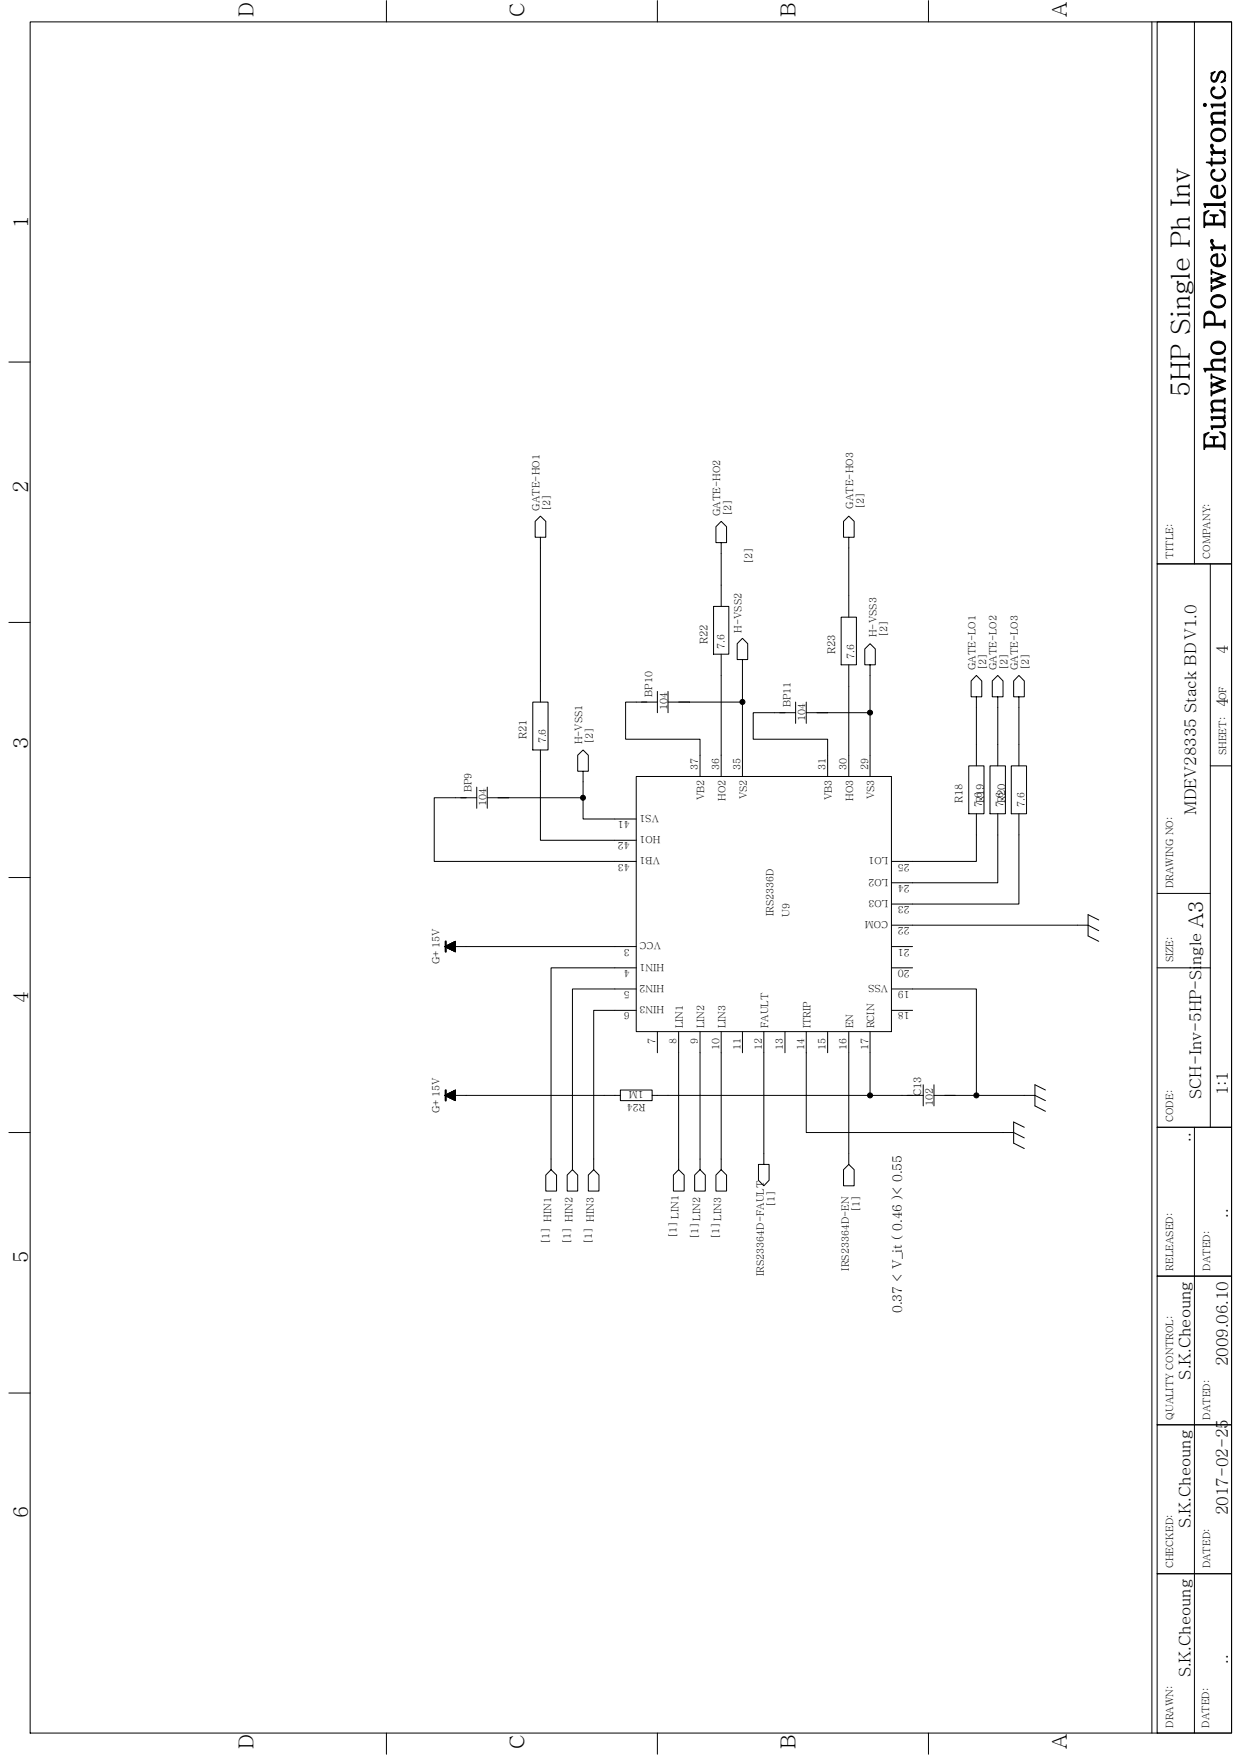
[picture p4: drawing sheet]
<svg xmlns="http://www.w3.org/2000/svg" width="210mm" height="297mm" viewBox="0 0 210 297" stroke-linecap="round" stroke-linejoin="round" font-family="sans-serif">
<g fill="none" stroke="#000" stroke-width=".17">
<path d="M5.1 3.7h203.3v289.6h-203.3zM65.4 .1v3.6M111.2 .1v3.6M157.1 .1v3.6M194.9 3.7v289.6M195.8 3.7h12.6v91.7h-12.6zM202.1 3.7v91.7M1.5 61.3h3.6M91.4 90.9h1v-2.7l-1-.8-.8 .8v2.7h.8v27.9M122 91.8h.9v-2.6l-.9-1-.9 1v2.6h.9v10.8M143.6 90.9h.9v-2.7l-.9-.8-.9 .8v2.7h.9v13.6M195.8 95.4h12.6v95.4h-12.6z"/>
<path d="M204.8 95.4v95.4M1.5 105.3h3.6M90.1 118.8h2.6v8.1h-2.6zM111.2 118.8h-5.3v6.3h12.5v6.3M111.2 117v3.6M113 118.8h12.6M113 117v3.6M120.7 102.6h2.6v8.1h-2.6zM122 110.7v20.7M125.6 111.6h.9v-2.7l-.9-.9-.9 .9v2.7h.9v19.8M134.6 118.8v3.6M136.4 118.8v3.6"/>
<path d="M142.3 104.5h2.6v8h-2.6zM143.6 112.5v18.9M147.2 112.5h.9v-2.7l-.9-.9-.9 .9v2.7h.9v18.9M165.2 117.9h.9v-2.6l-.9-1-.9 1v2.6h.9v11.7M168.8 117.9h.9v-2.6l-.9-1-.9 1v2.6h.9v11.7M172.4 117.9h.9v-2.6l-.9-1-.9 1v2.6h.9v11.7M80.7 135h-7.2v10.8h34.2M80.7 133.2v3.6M82.4 135h16.3M82.4 133.2v3.6M91.4 126.9v15.3h16.3M98.7 130.5h.8v-2.7l-.8-.9-1 .9v2.7h1v4.5"/>
<path d="M98.7 135v3.6h9M107.7 131.4h43.1v43.2h-43.1zM134.6 120.6h-7.2v4.5h12.6v6.3M136.4 120.6h10.8M163.9 129.6h2.6v8.1h-2.6zM165.2 137.7v8.1h-14.4M167.5 129.6h2.6v8.1h-2.6zM168.8 137.7v11.7h-18M171.1 129.6h2.6v8.1h-2.6zM172.4 137.7v15.3h-21.6M204.8 129.6h3.6M1.5 148.5h3.6"/>
<path d="M75.8 160v.5M75.9 159.9v.6M76.1 159.8v.8h1M76.2 159.7v1M76.3 159.7v1M76.5 159.6v1.2M76.6 159.5v1.4M76.8 159.4v1.6M76.9 159.4v1.6M77.1 159.3v1.8h-.1M77.1 159.3l-.1 1.8M77.1 159.4h-.3v1.6h.3"/>
<path d="M77.1 159.5h-.4v1.4M77.1 159.6h-.5v1.3M77.1 159.6h-.7v1.2h.7M77.1 159.7h-.8v1M77.1 159.8h-1v.8M77.1 159.9h-1.1v.7M77.1 159.9h-1.3v.6M77.1 160h-1.4v.4M150.8 156.6h33.3l1.8 .9M185.9 155.7l-1.8-.9v3.6l1.8 .9M195.8 151.2h9M75.3 160.2l1.8-.9v1.8l-1.8-.9h32.4"/>
<path d="M75.3 160.2h.1M75.3 160.2h1.8M75.3 160.3h1.8M75.5 160.1v.2M75.5 160.4h1.6M75.6 160v.4M75.6 160.4h1.5M75.8 160.5h1.3M75.9 160.6h1.2M76.2 160.7h.9M76.5 160.9h.6M76.7 160.9h.4"/>
<path d="M77.1 160.1h-1.6v.3M77.1 160.1h-1.7v.2M107.7 171h-7.2v27l.8 .9v2.7h-1.8v-2.7l1-.9M107.7 167.4h-10.8v30.6l.8 .9v2.7h-1.7v-2.7l.9-.9M107.7 163.8h-14.5v34.2l1 .9v2.7h-1.8v-2.7l.8-.9M111.2 174.6v3.6M114.8 174.6v23.4l1 .9v2.7h-1.9v-2.7l.9-.9M118.4 174.6v23.4l.9 .9v2.7h-1.8v-2.7l.9-.9M122 174.6v23.4l.9 .9v2.7h-1.8v-2.7l.9-.9M125.6 174.6v3.6M129.2 174.6v22.5h-.9v2.7l.9 .9 .9-.9v-2.7h-.9M132.8 174.6v3.6"/>
<path d="M136.4 174.6v17.1h33.3M140 174.6v3.6M143.6 174.6v22.5l.9 .9v2.7h-1.8v-2.7l.9-.9M147.2 174.6v10.8M150.8 167.4h14.4v18M150.8 163.8h3.6M150.8 160.2h3.6M150.8 171h3.6M195.8 163.8h9M1.5 191.7h3.6M75.3 185.4l1.8-.9v1.8l-1.8-.9h29.7M75.3 185.4h.1"/>
<path d="M75.3 185.4h1.8M75.3 185.5h1.8M75.5 185.3v.2M75.5 185.5h1.6M75.6 185.2v.4M75.6 185.6h1.5M75.8 185.1v.5M75.8 185.7h1.3M75.9 185.1v.6M75.9 185.8h1.2M76.1 185v.8M76.1 185.8h1"/>
<path d="M76.2 184.9v1M76.2 185.9h.9M76.3 184.8v1.1M76.5 184.8v1.2M76.5 186h.6M76.6 184.7v1.4M76.7 186.1h.4M76.8 184.6v1.5M76.9 184.6v1.6M77 186.3h.1M77.1 184.5v1.8M77.1 184.5l-.1 1.8"/>
<path d="M77.1 184.6h-.3v1.6h.3M77.1 184.7h-.4v1.4M77.1 184.7h-.5v1.3M77.1 184.8h-.7v1.2h.7M77.1 184.9h-.8v1M77.1 185h-1v.8M77.1 185h-1.1v.8M77.1 185.1h-1.3v.6M77.1 185.2h-1.4v.4M77.1 185.3h-1.6v.2M77.1 185.3h-1.7v.2M110.3 185.4v-.9h-5.3v1.8h5.3v-.9h45.9"/>
<path d="M156.2 183.6v3.6M158 185.4h17.1l1.8 .9M158 183.6v3.6M169.7 191.7h1.8l1.8 .9M173.3 190.8l-1.8-.9v3.6l1.8 .9M176.9 184.5l-1.8-.9v3.6l1.8 .9M195.8 190.8h12.6v25.2h-12.6zM202.1 190.8v102.5M195.8 216h12.6v25.2h-12.6zM1.5 235.8h3.6M195.8 241.2h12.6v25.2h-12.6zM195.8 266.4h12.6v26.9h-12.6z"/>
<path d="M65.4 293.3v3.6M111.2 293.3v3.6M157.1 293.3v3.6"/>
</g>
<path d="M75.4 159.3v1.8M75.4 184.5v1.8" fill="none" stroke="#000" stroke-width=".36"/>
<g fill="#000" stroke="#000" stroke-width=".17">
<circle cx="125.6" cy="118.8" r=".43"/>
<circle cx="98.6" cy="135" r=".42"/>
<circle cx="147.2" cy="120.6" r=".42"/>
<circle cx="147.2" cy="185.4" r=".43"/>
<circle cx="165.2" cy="185.4" r=".43"/>
</g>
<text font-size="5" x="207.3" y="76.3" transform="rotate(-90 207.3 76.3)">Eunwho Power Electronics</text>
<text font-size="4.5" x="201.3" y="67.2" transform="rotate(-90 201.3 67.2)">5HP Single Ph Inv</text>
<g font-size="3.5">
<text x="42.9" y="2.8" transform="rotate(-90 42.9 2.8)">D</text>
<text x="88.8" y="2.8" transform="rotate(-90 88.8 2.8)">C</text>
<text x="134.6" y="2.8" transform="rotate(-90 134.6 2.8)">B</text>
<text x="180.5" y="2.8" transform="rotate(-90 180.5 2.8)">A</text>
<text x="4.8" y="38.6" transform="rotate(-90 4.8 38.6)">1</text>
<text x="4.8" y="83.4" transform="rotate(-90 4.8 83.4)">2</text>
<text x="4.8" y="126.7" transform="rotate(-90 4.8 126.7)">3</text>
<text x="203.6" y="157.1" transform="rotate(-90 203.6 157.1)">A3</text>
<text x="4.8" y="169.7" transform="rotate(-90 4.8 169.7)">4</text>
<text x="4.8" y="213.8" transform="rotate(-90 4.8 213.8)">5</text>
<text x="4.8" y="257" transform="rotate(-90 4.8 257)">6</text>
<text x="42.9" y="296" transform="rotate(-90 42.9 296)">D</text>
<text x="88.8" y="296" transform="rotate(-90 88.8 296)">C</text>
<text x="134.6" y="296" transform="rotate(-90 134.6 296)">B</text>
<text x="180.5" y="296" transform="rotate(-90 180.5 296)">A</text>
</g>
<g font-size="2.7">
<text x="207.8" y="110.7" transform="rotate(-90 207.8 110.7)">4</text>
<text x="207.8" y="119.7" transform="rotate(-90 207.8 119.7)">4</text>
<text x="202.4" y="137.9" transform="rotate(-90 202.4 137.9)">MDEV28335 Stack BDV1.0</text>
<text x="203.3" y="186" transform="rotate(-90 203.3 186)">SCH-Inv-5HP-Single</text>
<text x="207.8" y="185.4" transform="rotate(-90 207.8 185.4)">1:1</text>
<text x="201.4" y="193.3" transform="rotate(-90 201.4 193.3)">..</text>
<text x="207.8" y="206.1" transform="rotate(-90 207.8 206.1)">..</text>
<text x="201.4" y="233.5" transform="rotate(-90 201.4 233.5)">S.K.Cheoung</text>
<text x="207.8" y="231.3" transform="rotate(-90 207.8 231.3)">2009.06.10</text>
<text x="207.8" y="256.5" transform="rotate(-90 207.8 256.5)">2017-02-25</text>
<text x="201.4" y="258.7" transform="rotate(-90 201.4 258.7)">S.K.Cheoung</text>
<text x="207.8" y="281.6" transform="rotate(-90 207.8 281.6)">..</text>
<text x="201.4" y="283.9" transform="rotate(-90 201.4 283.9)">S.K.Cheoung</text>
</g>
<text font-size="2.2" x="152.6" y="222.2" transform="rotate(-90 152.6 222.2)">0.37 &lt; V_it ( 0.46 )&lt; 0.55</text>
<g font-size="1.8">
<text x="119.7" y="109" transform="rotate(-90 119.7 109)">R22</text>
<text x="141.3" y="110.8" transform="rotate(-90 141.3 110.8)">R23</text>
<text x="89.1" y="125.2" transform="rotate(-90 89.1 125.2)">R21</text>
<text x="162.9" y="136" transform="rotate(-90 162.9 136)">R18</text>
<text x="166.5" y="136" transform="rotate(-90 166.5 136)">R19</text>
<text x="170.1" y="136" transform="rotate(-90 170.1 136)">R20</text>
<text x="155.9" y="185.5" transform="rotate(-90 155.9 185.5)">C13</text>
</g>
<g font-size="1.7">
<text x="91.3" y="86.4" transform="rotate(-90 91.3 86.4)">GATE-HO1</text>
<text x="93.1" y="86.4" transform="rotate(-90 93.1 86.4)">[2]</text>
<text x="121.9" y="87.4" transform="rotate(-90 121.9 87.4)">GATE-HO2</text>
<text x="123.7" y="87.4" transform="rotate(-90 123.7 87.4)">[2]</text>
<text x="144.4" y="86.1" transform="rotate(-90 144.4 86.1)">GATE-HO3</text>
<text x="146.2" y="86.1" transform="rotate(-90 146.2 86.1)">[2]</text>
<text x="127.3" y="95.4" transform="rotate(-90 127.3 95.4)">[2]</text>
<text x="198.5" y="94.6" transform="rotate(-90 198.5 94.6)">TITLE:</text>
<text x="204.8" y="94.6" transform="rotate(-90 204.8 94.6)">COMPANY:</text>
<text x="125.5" y="107.1" transform="rotate(-90 125.5 107.1)">H-VSS2</text>
<text x="148.3" y="107.8" transform="rotate(-90 148.3 107.8)">H-VSS3</text>
<text x="150.1" y="107.8" transform="rotate(-90 150.1 107.8)">[2]</text>
<text x="122.6" y="109.8" transform="rotate(-90 122.6 109.8)">7.6</text>
<text x="144.5" y="111.5" transform="rotate(-90 144.5 111.5)">7.6</text>
<text x="165" y="113.4" transform="rotate(-90 165 113.4)">GATE-LO1</text>
<text x="166.9" y="113.4" transform="rotate(-90 166.9 113.4)">[2]</text>
<text x="168.6" y="113.4" transform="rotate(-90 168.6 113.4)">GATE-LO2</text>
<text x="170.5" y="113.4" transform="rotate(-90 170.5 113.4)">[2]</text>
<text x="172.2" y="113.4" transform="rotate(-90 172.2 113.4)">GATE-LO3</text>
<text x="174.1" y="113.4" transform="rotate(-90 174.1 113.4)">[2]</text>
<text x="110.3" y="117.9" transform="rotate(-90 110.3 117.9)">BP10</text>
<text x="133.7" y="119.7" transform="rotate(-90 133.7 119.7)">BP11</text>
<text x="207.5" y="118.5" transform="rotate(-90 207.5 118.5)">OF</text>
<text x="92.4" y="125.8" transform="rotate(-90 92.4 125.8)">7.6</text>
<text x="112.9" y="120.2" transform="rotate(-90 112.9 120.2)">104</text>
<text x="136.2" y="122" transform="rotate(-90 136.2 122)">104</text>
<text x="98.5" y="126" transform="rotate(-90 98.5 126)">H-VSS1</text>
<text x="100.3" y="126" transform="rotate(-90 100.3 126)">[2]</text>
<text x="118.1" y="130.3" transform="rotate(-90 118.1 130.3)">37</text>
<text x="121.7" y="130.3" transform="rotate(-90 121.7 130.3)">36</text>
<text x="125.3" y="130.3" transform="rotate(-90 125.3 130.3)">35</text>
<text x="139.7" y="130.3" transform="rotate(-90 139.7 130.3)">31</text>
<text x="143.3" y="130.3" transform="rotate(-90 143.3 130.3)">30</text>
<text x="146.9" y="130.3" transform="rotate(-90 146.9 130.3)">29</text>
<text x="207.5" y="127.8" transform="rotate(-90 207.5 127.8)">SHEET:</text>
<text x="79.8" y="134.1" transform="rotate(-90 79.8 134.1)">BP9</text>
<text x="82.3" y="136.4" transform="rotate(-90 82.3 136.4)">104</text>
<text x="111.5" y="137.9" transform="rotate(-180 111.5 137.9)">VS1</text>
<text x="119.2" y="135.4" transform="rotate(-90 119.2 135.4)">VB2</text>
<text x="122.7" y="135.5" transform="rotate(-90 122.7 135.5)">HO2</text>
<text x="126.3" y="135.3" transform="rotate(-90 126.3 135.3)">VS2</text>
<text x="140.8" y="135.4" transform="rotate(-90 140.8 135.4)">VB3</text>
<text x="144.3" y="135.5" transform="rotate(-90 144.3 135.5)">HO3</text>
<text x="147.9" y="135.3" transform="rotate(-90 147.9 135.3)">VS3</text>
<text x="166.1" y="136.6" transform="rotate(-90 166.1 136.6)">7.6</text>
<text x="169.7" y="136.6" transform="rotate(-90 169.7 136.6)">7.6</text>
<text x="173.3" y="136.6" transform="rotate(-90 173.3 136.6)">7.6</text>
<text x="106.6" y="139" transform="rotate(-180 106.6 139)">41</text>
<text x="106.6" y="142.6" transform="rotate(-180 106.6 142.6)">42</text>
<text x="111.7" y="141.5" transform="rotate(-180 111.7 141.5)">HO1</text>
<text x="106.6" y="146.2" transform="rotate(-180 106.6 146.2)">43</text>
<text x="111.7" y="145.1" transform="rotate(-180 111.7 145.1)">VB1</text>
<text x="150.3" y="148.7" transform="rotate(-180 150.3 148.7)">LO2</text>
<text x="150.3" y="145.1" transform="rotate(-180 150.3 145.1)">LO1</text>
<text x="153.9" y="149.8" transform="rotate(-180 153.9 149.8)">24</text>
<text x="153.9" y="146.2" transform="rotate(-180 153.9 146.2)">25</text>
<text x="130.9" y="155" transform="rotate(-90 130.9 155)">IRS2336D</text>
<text x="133.6" y="155.2" transform="rotate(-90 133.6 155.2)">U9</text>
<text x="150.3" y="155.9" transform="rotate(-180 150.3 155.9)">COM</text>
<text x="150.3" y="152.3" transform="rotate(-180 150.3 152.3)">LO3</text>
<text x="153.9" y="153.4" transform="rotate(-180 153.9 153.4)">23</text>
<text x="198.5" y="150.3" transform="rotate(-90 198.5 150.3)">DRAWING NO:</text>
<text x="106.6" y="160.6" transform="rotate(-180 106.6 160.6)">3</text>
<text x="111.9" y="159.5" transform="rotate(-180 111.9 159.5)">VCC</text>
<text x="153.9" y="160.6" transform="rotate(-180 153.9 160.6)">21</text>
<text x="153.9" y="157" transform="rotate(-180 153.9 157)">22</text>
<text x="74.4" y="163.2" transform="rotate(-90 74.4 163.2)">G+15V</text>
<text x="106.6" y="164.2" transform="rotate(-180 106.6 164.2)">4</text>
<text x="106.6" y="167.8" transform="rotate(-180 106.6 167.8)">5</text>
<text x="112.4" y="163.1" transform="rotate(-180 112.4 163.1)">HIN1</text>
<text x="112.4" y="166.7" transform="rotate(-180 112.4 166.7)">HIN2</text>
<text x="150.3" y="166.7" transform="rotate(-180 150.3 166.7)">VSS</text>
<text x="153.9" y="167.8" transform="rotate(-180 153.9 167.8)">19</text>
<text x="153.9" y="164.2" transform="rotate(-180 153.9 164.2)">20</text>
<text x="198.5" y="162.9" transform="rotate(-90 198.5 162.9)">SIZE:</text>
<text x="106.6" y="171.4" transform="rotate(-180 106.6 171.4)">6</text>
<text x="112.4" y="170.3" transform="rotate(-180 112.4 170.3)">HIN3</text>
<text x="153.9" y="171.4" transform="rotate(-180 153.9 171.4)">18</text>
<text x="110.9" y="176.7" transform="rotate(-90 110.9 176.7)">7</text>
<text x="114.5" y="176.7" transform="rotate(-90 114.5 176.7)">8</text>
<text x="115.5" y="174.1" transform="rotate(-90 115.5 174.1)">LIN1</text>
<text x="118.1" y="176.7" transform="rotate(-90 118.1 176.7)">9</text>
<text x="119.2" y="174.1" transform="rotate(-90 119.2 174.1)">LIN2</text>
<text x="121.7" y="177.7" transform="rotate(-90 121.7 177.7)">10</text>
<text x="122.7" y="174.1" transform="rotate(-90 122.7 174.1)">LIN3</text>
<text x="125.3" y="177.7" transform="rotate(-90 125.3 177.7)">11</text>
<text x="128.9" y="177.7" transform="rotate(-90 128.9 177.7)">12</text>
<text x="130" y="174.1" transform="rotate(-90 130 174.1)">FAULT</text>
<text x="132.5" y="177.7" transform="rotate(-90 132.5 177.7)">13</text>
<text x="136.1" y="177.7" transform="rotate(-90 136.1 177.7)">14</text>
<text x="137.1" y="174.1" transform="rotate(-90 137.1 174.1)">ITRIP</text>
<text x="139.7" y="177.7" transform="rotate(-90 139.7 177.7)">15</text>
<text x="143.3" y="177.7" transform="rotate(-90 143.3 177.7)">16</text>
<text x="144.3" y="174.1" transform="rotate(-90 144.3 174.1)">EN</text>
<text x="146.9" y="177.7" transform="rotate(-90 146.9 177.7)">17</text>
<text x="147.9" y="174.1" transform="rotate(-90 147.9 174.1)">RCIN</text>
<text x="108.9" y="184.7" transform="rotate(-180 108.9 184.7)">1M</text>
<text x="74.4" y="188.4" transform="rotate(-90 74.4 188.4)">G+15V</text>
<text x="109.2" y="186.8" transform="rotate(-180 109.2 186.8)">R24</text>
<text x="157.8" y="187.1" transform="rotate(-90 157.8 187.1)">102</text>
<text x="198.5" y="189.9" transform="rotate(-90 198.5 189.9)">CODE:</text>
<text x="114.5" y="209.5" transform="rotate(-90 114.5 209.5)">[1] LIN1</text>
<text x="118.1" y="209.7" transform="rotate(-90 118.1 209.7)">[1] LIN2</text>
<text x="121.7" y="209.7" transform="rotate(-90 121.7 209.7)">[1] LIN3</text>
<text x="131.1" y="204.3" transform="rotate(-90 131.1 204.3)">[1]</text>
<text x="145.4" y="205.2" transform="rotate(-90 145.4 205.2)">[1]</text>
<text x="92.9" y="210.6" transform="rotate(-90 92.9 210.6)">[1] HIN1</text>
<text x="96.5" y="210.6" transform="rotate(-90 96.5 210.6)">[1] HIN2</text>
<text x="100.1" y="210.6" transform="rotate(-90 100.1 210.6)">[1] HIN3</text>
<text x="129.2" y="216" transform="rotate(-90 129.2 216)">IRS23364D-FAULT</text>
<text x="143.6" y="215.1" transform="rotate(-90 143.6 215.1)">IRS23364D-EN</text>
<text x="198.5" y="215.1" transform="rotate(-90 198.5 215.1)">RELEASED:</text>
<text x="204.8" y="215.1" transform="rotate(-90 204.8 215.1)">DATED:</text>
<text x="198.5" y="240.3" transform="rotate(-90 198.5 240.3)">QUALITY CONTROL:</text>
<text x="204.8" y="240.3" transform="rotate(-90 204.8 240.3)">DATED:</text>
<text x="198.5" y="265.5" transform="rotate(-90 198.5 265.5)">CHECKED:</text>
<text x="204.8" y="265.5" transform="rotate(-90 204.8 265.5)">DATED:</text>
<text x="198.5" y="292.4" transform="rotate(-90 198.5 292.4)">DRAWN:</text>
<text x="204.6" y="292.4" transform="rotate(-90 204.6 292.4)">DATED:</text>
</g>
</svg>
